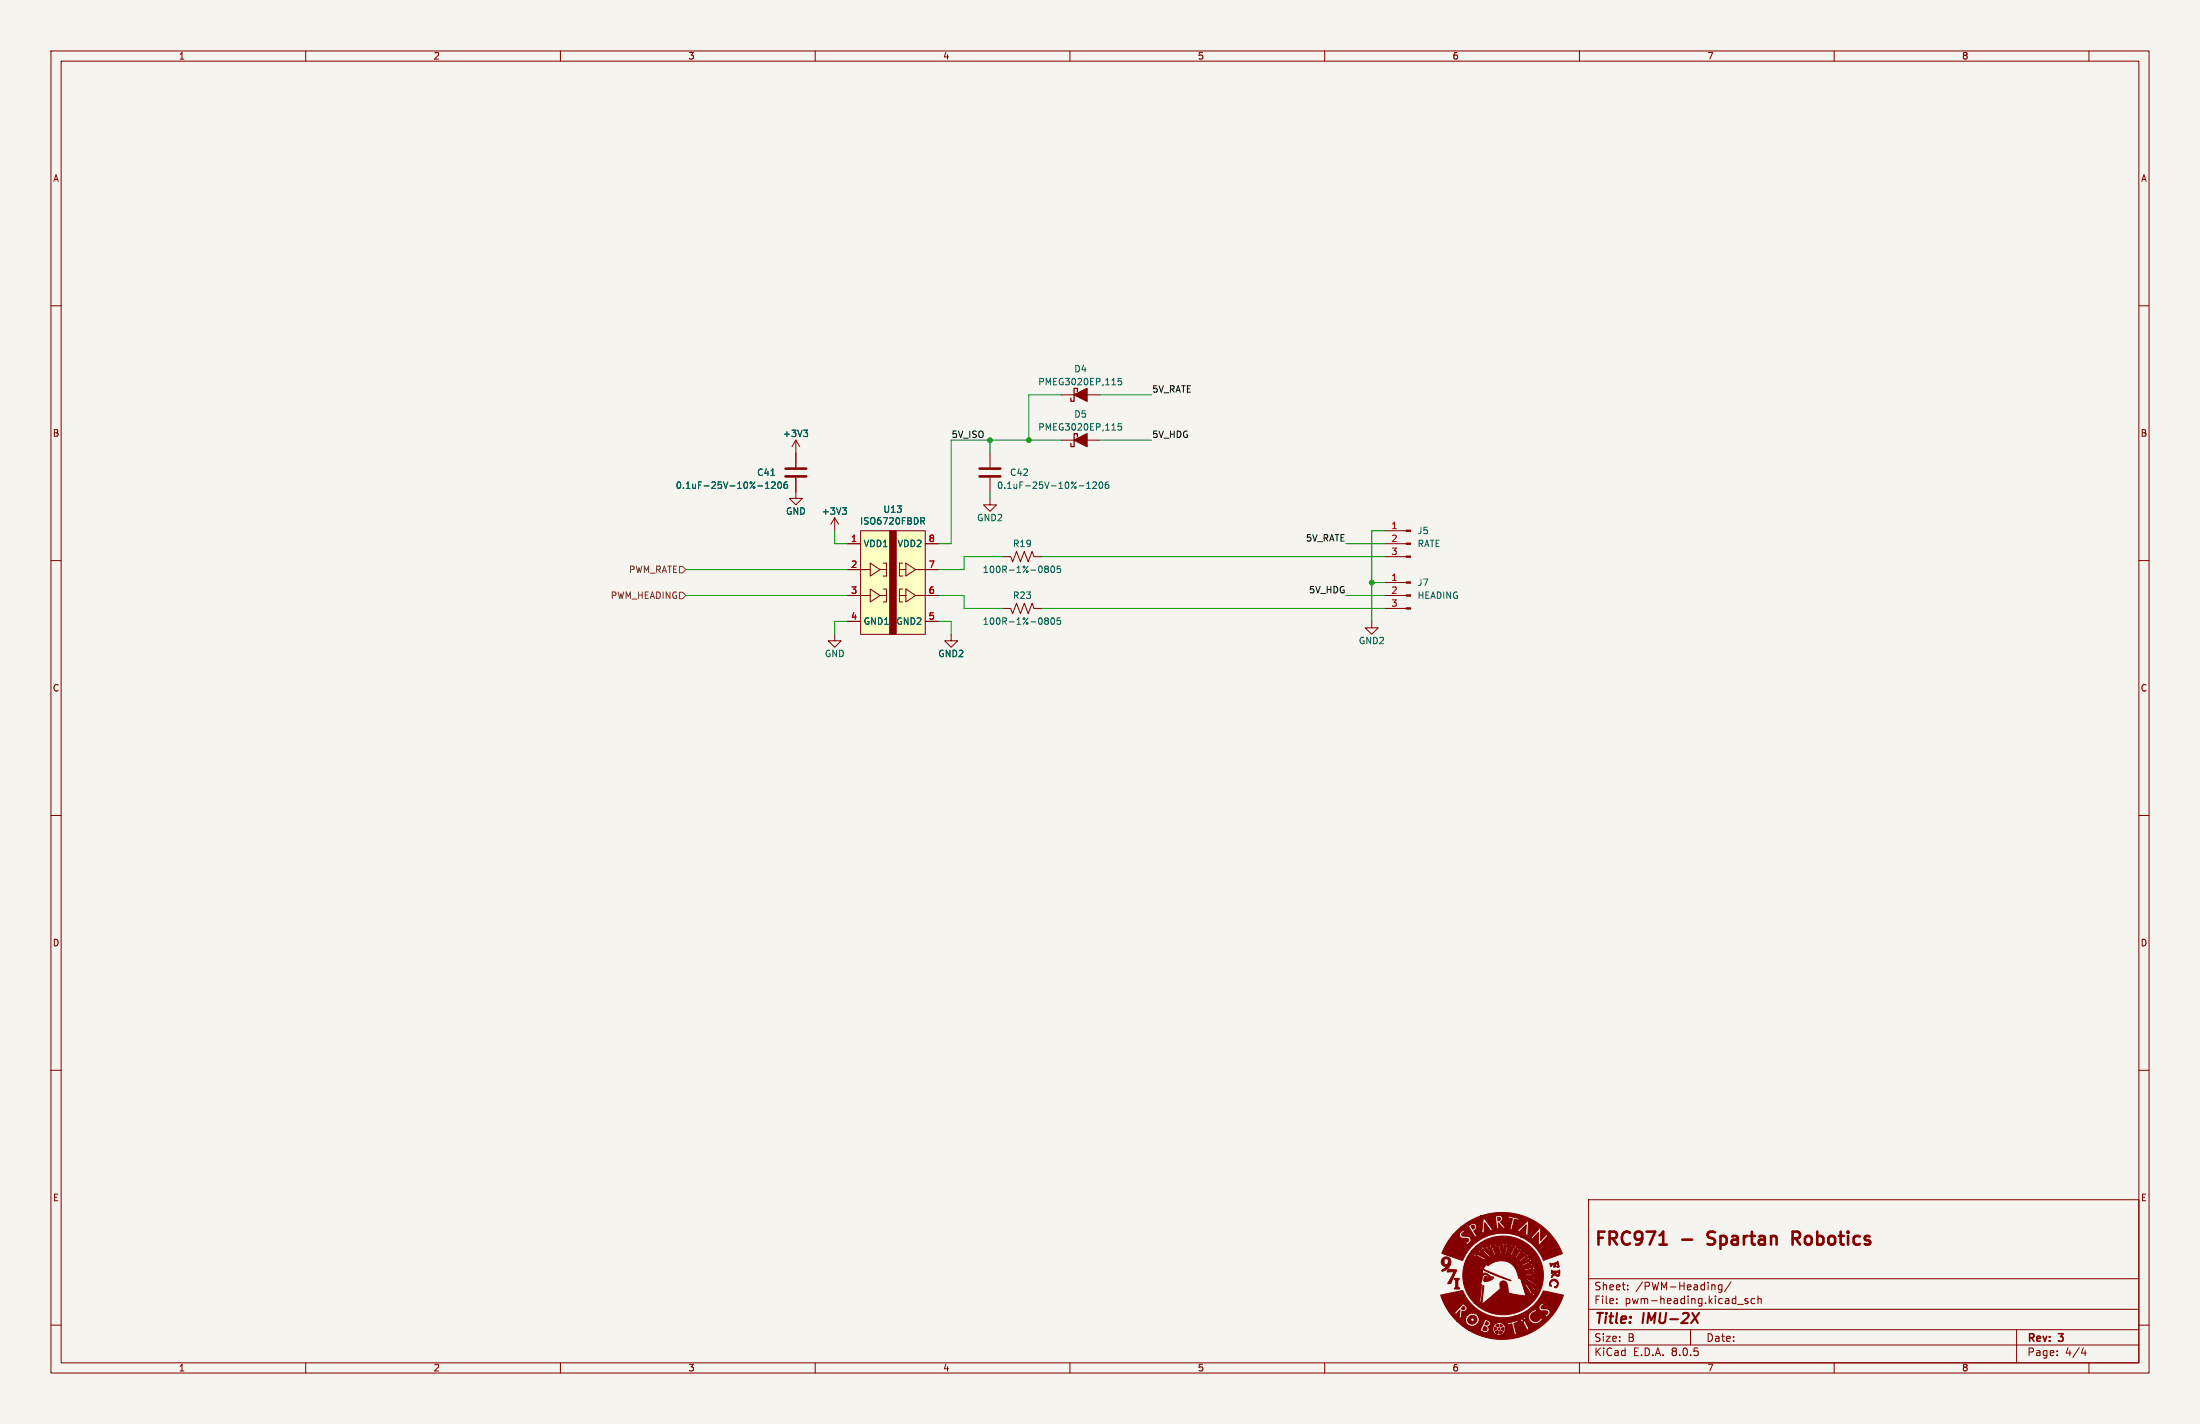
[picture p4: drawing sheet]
<svg xmlns="http://www.w3.org/2000/svg" width="432mm" height="279mm" viewBox="0 0 432 279" stroke-linecap="round" stroke-linejoin="round" font-family="sans-serif">
<path d="M0 0h431.8v279.4h-431.8z" fill="#f5f4ef" stroke="#f5f4ef" stroke-width=".2"/>
<g fill="none" stroke="#840000" stroke-width=".2">
<path d="M10 10h411.8v259.4h-411.8zM12 12h407.8v255.4h-407.8zM60 10v2M110 10v2M160 10v2M210 10v2M260 10v2M310 10v2M360 10v2M410 10v2M10 60h2M419.8 60h2"/>
<path d="M208.3 77.5h7.6M156.2 93.7v4.1h1.3l-1.3 1.3-1.3-1.3h1.3M156.2 86.4l-.8 1.2M156.2 86.4v5.3M156.2 86.4l.8 1.2M194.3 97.8v1.3h1.3l-1.3 1.2-1.3-1.2h1.3M194.3 88.9v2.8M194.3 93.7v2.8M208.3 86.4h7.6M10 110h2M163.8 101.6l-.7 1.3M163.8 101.6v2.5"/>
<path d="M163.8 101.6l.8 1.3M196.8 109.2h1.6l.4 1 .7-2 .8 2 .7-2 .8 2 .8-2 .3 1h1.6M196.8 119.4h1.6l.4 1 .7-2 .8 2 .7-2 .8 2 .8-2 .3 1h1.6M271.8 109.2h4.2M271.8 119.4h4.2M271.8 116.8h4.2M271.8 114.3h4.2M271.8 106.7h4.2M271.8 104.1h4.2M419.8 110h2M163.8 124.5v1.2h1.3l-1.3 1.3-1.2-1.3h1.2M186.7 124.5v1.2h1.3l-1.3 1.3-1.3-1.3h1.3"/>
<path d="M269.2 121.9v1.3h1.3l-1.3 1.3-1.2-1.3h1.2M10 160h2M419.8 160h2M10 210h2M419.8 210h2M311.8 235.4h108v32h-108zM10 260h2M311.8 256.9h108M311.8 250.9h108M317.3 255.6v.2M317.3 254.9v.1M319.5 252.9v.2"/>
<path d="M319.5 252.2v.1M336.4 252.1l.2 .2v.8M338 252.1v1.2l-.3 .3-.4-.1M338 252.2l-.5-.1-.2 .3 .1 .6h.6M339.8 251.5l-1.3 1.9M341 255.9h1.2M343 254.9l-.3-.1-.2 .2v.2l.5 .2v.3h-.5M344.4 254.9l-.4-.1-.3 .3 .1 .6h.6M345 254.9l.3-.1 .3 .1 .1 .9M345 254.3v1.5M419.8 260h2M60 267.4v2"/>
<path d="M110 267.4v2M160 267.4v2M210 267.4v2M260 267.4v2M310 267.4v2M311.8 263.9h108M311.8 260.9h108M331.8 260.9v3M360 267.4v2M395.8 260.9v6.5M403.8 265.8v.2M403.8 265.1v.1"/>
<path d="M408.9 264.4l-.4 1.1h1M409.3 265v1M410 267.4v2"/>
</g>
<path d="M332.2 257.6l1 2M333.5 257.6l-1.6 2" fill="none" stroke="#840000" stroke-width=".4"/>
<path d="M154.2 93.5h4M154.2 91.9h4M192.3 93.5h4M192.3 91.9h4M325.7 244.2h1.5M330.2 243.2h1.9M335.1 244.1l.4 .1M335.3 241.9l-.2 .2 .2 .5M352.4 243l.9 1.2M353 241.8l-1.2-.1v2.5M353 242.9l-1.2 .1" fill="none" stroke="#840000" stroke-width=".51"/>
<g fill="#840000" stroke="#840000" stroke-width=".2">
<path d="M282.8 254.1l4.3-.9a8.5 8.5 0 0 0 10 5.1h2.9l.1 .6 .4 .7h.3a1.43 1.43 0 0 0 1.9-.8l-.2-.3-.4 .5a.98 .98 0 0 1-1.6-.3 .98 .98 0 0 1 1-1.3l.1 .1 .2-.1-.1-.1a.43 .43 0 0 0-.4-.4 .43 .43 0 0 0-.4 .3l-.8 .6-.1 .5h-2.9h.1a8.5 8.5 0 0 0 3.3-1.8h1.5l.3 .6 .9 .1a.42 .42 0 0 1 .6 .2 .42 .42 0 0 1-.5 .5l-.2 .1 .4 .5 .2-.3a.73 .73 0 0 0 .4-1.1l-.4-.3h-1.1a.39 .39 0 0 1 0-.5 .39 .39 0 0 1 .5-.2l-.4-.5-.5 .5-.2 .4h-1.5a13.2 13.2 0 0 0 2.5-3.2l3.8 .8a12.7 12.7 0 0 1-18.6 6.9h2.1l1.4 .5 .3-.1 .3-.7h.6l.1 .1-.1 .1 .2 .3-.1 .1h.1l.1 .3h.1v.2l.1-.1 .1 .2 .1-.1v.2l.1-.1 .3 .2 .1-.1 .3 .1 .1-.1h.1v-.1l.2 .1v-.2l.1 .1v-.2l.2 .1v-.2h.2l-.1-.1 .3-.2-.1-.1 .1-.1v-.3l.1-.1-.1-.1h.1l-.2-.2 .1-.2-.1-.1-.1-.3-.2 .1 .1-.2h-.3l-.1-.2-.1 .1-.1-.2h1.2l.2 .6 .7-.3 .4 1.6a.22 .22 0 0 1 .1 .3 .22 .22 0 0 1-.2 .1l.2 .2 .6-.2 .1-.2a.4 .4 0 0 1-.5-.5l-.1-.7a.41 .41 0 0 1-.1-.6 .41 .41 0 0 1 .6-.1h.2l-.1-.5h.5l.5 .3 .7 1.3a.21 .21 0 0 0 .2 .3 .21 .21 0 0 0 .2-.3l-.3-.8a1.17 1.17 0 0 1-.2-1.3h-.1a.22 .22 0 0 0-.3-.2 .22 .22 0 0 0-.1 .4l-.3 .1v-.4l-.3 .6-.6-.1-.1 .1-1.6 .4h-2.3v.1l-.1-.1v.2l-.4 .1-.1 .3-.1-.1-.2 .7h-.6v-.2l-.3-.2a.69 .69 0 0 0 .5-.8 .69 .69 0 0 0-.7-.6l-.5-.1 .1 .3-.2 .5-.6 1.3-.2-.1-.1 .2h-2.1l-2.2-1.8 1.7 .1 .1 .3-.2 .2h.4v.4l.2-.1 .4 .1v.2l.4-.2 .2 .2 .1-.2 .2-.1 .3 .1a.36 .36 0 0 1 .4-.5l-.1-.2 .4-.3a.28 .28 0 0 1-.2-.2 .28 .28 0 0 1 .2-.3 .28 .28 0 0 1-.3-.2 .28 .28 0 0 1 .2-.3 .31 .31 0 0 1-.4-.1 .31 .31 0 0 1-.1-.4h-.1a.28 .28 0 0 1-.3 .1 .28 .28 0 0 1-.1-.3 .35 .35 0 0 1-.4 .2 .35 .35 0 0 1-.3-.2 .3 .3 0 0 1-.2 .3 .3 .3 0 0 1-.3-.1v.2l-.2 .2h-.3a.31 .31 0 0 1 .1 .4 .31 .31 0 0 1-.4 .1 .3 .3 0 0 1 .3 .3 .3 .3 0 0 1-.3 .3h-1.4l-1.6-1.8h.9l.6 .6v-.3l.7-.7-.2 1.2a.47 .47 0 0 0 .4 .6h.1l-.1-.3 .1-.8a.3 .3 0 0 1 0-.4 .3 .3 0 0 1 .5 0h.1a.71 .71 0 0 0 .4-.8 .71 .71 0 0 0-.5-.6l-.4-.2v.2l-1.4 1.6-1.2-.1a11.3 11.3 0 0 1-1.6-3.3z"/>
<path d="M289.3 244.9l.4-.3h1.8l1.3 1.8 .2-.1 3.6 .1 .8-1.5a.41 .41 0 0 0 .3-.3 .41 .41 0 0 0-.1-.4l-.1 .3h-.2v-.3l-.3 .3v.5l-.6 1.3h-3.4l-1.1-2h.4l.4 .5 .6 1.5h2.8l.8-2-.1-.3a.16 .16 0 0 1 0 .2 .16 .16 0 0 1-.2 0 .16 .16 0 0 1 0-.2l-.7 2.2h-2.4l-.5-1.3 .1-.6-.3-.3h.4l.2 .4 .5 1.8 .2-.1-.4-1.9h.3l.2 .5 .2 1.4 1.2 .1 .3-1.5 .2-.4-.1-.5-.1 .3-.2-.1 .1-.3a.53 .53 0 0 0-.2 .9l-.2 1.5h-.8l-.2-1.6 .2-.5a.77 .77 0 0 1 .3 1v.8a.16 .16 0 0 0 0 .3 .16 .16 0 0 0 .2 0 .16 .16 0 0 0 0-.3l.1-2a.17 .17 0 0 1-.2 .2 .17 .17 0 0 1-.1-.3l-.1 .3h-.2l-.3-.4 .1 .3-.2 .1-.2-.2v.4h-.3l-.2-.4v.3l-.2-.2-.5 .1-.1 .3h-.1l-.1-.3-.2 .3h-.5a.18 .18 0 0 1 0 .3 .18 .18 0 0 1-.2 0 .18 .18 0 0 1-.1-.2v.2h-1.8a7.8 7.8 0 0 1 10.7-.1 7.8 7.8 0 0 1 .7 10.7 8.1 8.1 0 0 1-11.7 .4l1 .1 .3-.3 .4-3.2 .1 .1-.3 3.6 3.2-2.7a.76 .76 0 0 0 .3-1.1 .74 .74 0 0 1 .7-.8 .74 .74 0 0 1 .8 .8v.2a1.8 1.8 0 0 0 .3 1.4l3.3 .6-.7-2.3h.5l1 1.7 .1 .6 .4 .3v-.4h.2l.1 .3a.55 .55 0 0 0 .1-.6 .55 .55 0 0 0-.6-.3l-1-1.7-.8 .1-.1-.5h.6l.4 .2 1.5 1.6h.2l-.2-.2 .1-.1 .2 .1v-.2l-.6-.3-1.3-1.3h-.2l.2 .1-.1 .2-.8-.1-.2-.5h.9l.6 .4a2.36 2.36 0 0 1 1.3 .9l.4-.1-.3-.1 .1-.2 .3 .1-.3-.4h-.5l-1.5-.8-.1 .2h-.9v-.2h-.4l-.1-.2a3.5 3.5 0 0 0-2.2-3 3.5 3.5 0 0 0-3.7 .7l-.4-.2-.7 .9 5.6 2.3-3.2-1.1-2.4-1.2v1a1.03 1.03 0 0 1 1.5 .4l.7 .2v.2l-.6-.1-1.1-.7-.5 .2-.1 .7-.3 1.1 .2 .1-.4 3.5h-1a7.6 7.6 0 0 1-2-7.6l4.6 .1a4 4 0 0 1 5.2 .1 4.8 4.8 0 0 1 1.1 2.4l-.1-.6h.4l.1 .4 .1-.1a.35 .35 0 0 0-.1-.4 .35 .35 0 0 0-.5 0 .43 .43 0 0 1 0-.7h.2l.1 .3h.1a.36 .36 0 0 0-.1-.5 .36 .36 0 0 0-.5 .2l-.2-.3a.25 .25 0 0 1 0-.5 .25 .25 0 0 1 .3 .3h.2l-.2-.5-.6 .2-.1-.1a.31 .31 0 0 1-.3-.3 .31 .31 0 0 1 .3-.3l.2 .2h.2l-.4-.4-.4 .4-.2-.2a.34 .34 0 0 1-.4-.2 .34 .34 0 0 1 .1-.4l.5 .2a.42 .42 0 0 0-.6-.4 .36 .36 0 0 1-.1 .4 .36 .36 0 0 1-.5 0 .3 .3 0 0 1-.3-.2 .3 .3 0 0 1 0-.3h.5l-.7-.2v.5h-.9a.18 .18 0 0 1-.1-.3 .18 .18 0 0 1 .3-.1h.2l-.3-.1a.28 .28 0 0 0-.4 .1 .28 .28 0 0 0 .1 .4l-1 .2-.1-.3 .5-.2h-.3a.25 .25 0 0 0-.3 .2 .25 .25 0 0 0 .1 .3l-.5 .3a.28 .28 0 0 1-.2 .1 .28 .28 0 0 1-.3-.2l.4-.3-.3 .1a.28 .28 0 0 0-.2 .3 .28 .28 0 0 0 .2 .2l-.2 .2h-4.6l.3-.6h3.8a.37 .37 0 0 0 .5 .4l-.3-.4 .5-.3a.23 .23 0 0 1 .4-.1 .23 .23 0 0 1 0 .3l-.3 .2 .3-.1a.3 .3 0 0 0 .3-.2 .3 .3 0 0 0-.2-.3l.6-.2a.29 .29 0 0 1 .4-.1 .29 .29 0 0 1 .1 .3l-.5 .2 .4-.1a.3 .3 0 0 0 .3-.1 .3 .3 0 0 0-.1-.4h1.1v.4h-.5h.7v-.5l1 .3a.3 .3 0 0 1-.1 .3 .3 .3 0 0 1-.4 0h-.1l.6 .2 .2-.5 .5 .2a.29 .29 0 0 1 .3 .3 .29 .29 0 0 1-.2 .3l-.4-.1a.41 .41 0 0 0 .4 .3 .41 .41 0 0 0 .4-.4l.6 .6-.4 .2-.3-.1a.37 .37 0 0 0 .3 .3 .37 .37 0 0 0 .4-.2h.1l.4 .7-.4 .1-.2-.3h-.1l.2 .4a.38 .38 0 0 1 .4-.1 .38 .38 0 0 1 .3 .3v.2a.22 .22 0 0 1 0 .3 .22 .22 0 0 1-.3-.1l-.2-.2a.35 .35 0 0 0 .1 .4 .35 .35 0 0 0 .5-.1l.2 .8h-.5v-.4v.5l.8-.1v.1l1.9 .5 .3-.1a.17 .17 0 0 1-.3-.1 .17 .17 0 0 1 .2-.2l-2.3-.2-.1-.5h.3v.2h1.3l.5 .2 .3-.1-.2-.2 .1-.1 .2 .1-.3-.3-.5 .2h-1.7l-.1-.4h.3l.1 .2 2.1-.2-.2-.2 .3-.1-.3-.2-.5 .2-1.8 .3-.1-.5h.3v.2l1.6-.3a.43 .43 0 0 0 .4 .1 .43 .43 0 0 0 .3-.4 .18 .18 0 0 1-.2 .1 .18 .18 0 0 1-.2-.1l.3-.2-.5-.1-.4 .3-1.1 .3a.48 .48 0 0 1-.7-.3h.3l.1 .2 1.5-.6a.4 .4 0 0 0 .6-.3l-.2 .1-.1-.1 .1-.2h-.1l-1.9 .9h-.3l-.3-.5h.3l.2 .2 1.2-.6h.6l.3-.3h-.4v-.2h.3a.54 .54 0 0 0-.8 .3l-1.4 .6h-.3l-.2-.4h.3l.1 .2 1.8-1.1a.16 .16 0 0 1-.2-.1 .16 .16 0 0 1 .2-.2h-.3l-1.6 1.2h-.3l-.4-.4h.4l.1 .2 1.3-1a.44 .44 0 0 0 .4-.1 .44 .44 0 0 0 .1-.5l-.2 .3-.1-.1 .1-.3-.4 .2-.2 .4-1.1 .9h-.4l-.4-.3 .6 .1 1.5-1.4v-.3l-.2 .2v-.3l-.1 .1-1.4 1.6h-.4l-.5-.3h.5l.2 .1 .8-1.1 .5-.2 .1-.4-.3 .1-.1-.1 .2-.2a.52 .52 0 0 0-.5 .6l-.9 1.2h-.5l-.7-.3 1 .1 1.1-1.8a.16 .16 0 0 1-.3 0 .16 .16 0 0 1 .2-.2l-.3 .1-.1 .5-.8 1.3h-.8a5.8 5.8 0 0 0-4.6 .9h-3.8l.7-1.4h.7l.3 .4a1.47 1.47 0 0 1 1.3 .5l.6 .3 .4-.2-.4-.2a2.27 2.27 0 0 1-1.4-1l-.6-.1 .2 .3-.2 .1-.2-.2-.7 .1 .4-.6h1.1l1.9 1.5 .2-.1-1.7-1.6h-.3l.2 .1v.2l-1.4-.1 .4-.4h1.3l.2 .4 .5 .2 1.1 1.1 .3-.2-1.2-1.2a.55 .55 0 0 0-.2-.5 .55 .55 0 0 0-.6-.1 .22 .22 0 0 1 .3 .1 .22 .22 0 0 1-.1 .3l-.3-.2z"/>
<path d="M285.4 250.8h.1a.79 .79 0 0 1 .9 .2 .61 .61 0 0 0-.3 .8v.2a.51 .51 0 0 0 .4 .8l-.1 .1h-.7a.2 .2 0 0 1-.2-.1 .2 .2 0 0 1 .2-.3v-.8a.45 .45 0 0 0-.3-.7z"/>
<path d="M304.4 251.3a.87 .87 0 0 1 1.3 .1 .87 .87 0 0 1-.4 1.3l-.2-.2a.66 .66 0 0 0 .5-.9 .66 .66 0 0 0-1-.2 .66 .66 0 0 0-.1 1l-.4-.3z"/>
<path d="M284.3 249l1.2 .1a.25 .25 0 0 1 .4 .1 .25 .25 0 0 1-.1 .3l-.8 1.7a.65 .65 0 0 1-.8 .7l1.2-2.4-1 .1a.25 .25 0 0 1-.4-.1 .25 .25 0 0 1 .2-.4z"/>
<path d="M304.5 249.3l1.2 .1 .4-.2a.93 .93 0 0 1-.4 1.2h-.2a.36 .36 0 0 0-.3-.3 .36 .36 0 0 0-.3 .2l-.3 .4a.77 .77 0 0 1 .6-1h-.4l-.2 .2-.1-.2h.9a.32 .32 0 0 0 .2 .4 .32 .32 0 0 0 .3-.4h-1.4z"/>
<path d="M283.1 246.9a1.01 1.01 0 0 1 1.4 0 1.01 1.01 0 0 1 .1 1.4 1.54 1.54 0 0 1-1.6 1.1v-.2l1-.7a.86 .86 0 0 1-1.1-.8h.5a.46 .46 0 0 0 .6 .4 .46 .46 0 0 0 .3-.6 .45 .45 0 0 0-.5-.5 .45 .45 0 0 0-.4 .6v.1h-.5z"/>
<path d="M304.2 247.9h.5a1.07 1.07 0 0 0 1-.4l.3 .8a.23 .23 0 0 1 0 .3 .23 .23 0 0 1-.3 0v-.1a.31 .31 0 0 0 0-.5 .31 .31 0 0 0-.5 .1l.3 .4-.5 .1-.1-.1a.19 .19 0 0 0 .1-.3 .19 .19 0 0 0-.3 0l-.3 .3z"/>
<path d="M285.8 241.6l.9-.8h1.2a.81 .81 0 0 1 .8 .7l.4 .6a.52 .52 0 0 1 .1 .7l.9-.4-.1-.1-.2 .1-.4-.6h1.3v.1l.8-.2-.2-.1v-.8h.2a.16 .16 0 0 0 .2 .1 .16 .16 0 0 0 .1-.3 .16 .16 0 0 0-.3 0v.2h-.2l.1-.9 .7 .9a.39 .39 0 0 1 .2 .7h5.4l.8 .2a.52 .52 0 0 1 .3-.7h.3v.2a.16 .16 0 0 0 .2 0 .16 .16 0 0 0 0-.2 .16 .16 0 0 0-.2 0h-.3l.8-.7-.1 1.7-.3 .1 .8 .4-.1-.4 .1-1.7a.7 .7 0 0 0-.2-.9l-2.1 2h-5.4l.6-.2h4h-4l.2-.1v-.1h-.3l-1.4-1.9a.21 .21 0 0 0-.3-.2 .21 .21 0 0 0 0 .4l-.3 2.3-1.4 .1a.22 .22 0 0 1-.1-.3 .22 .22 0 0 1 .2-.2l.3-.3v-.4a.71 .71 0 0 0-.6-.6 .71 .71 0 0 0-.7 .4l-.6 .4h-1.2l.4-.3a12.6 12.6 0 0 1 3.5-1.9h2.7v.2h.2l.2 2.1-.2 .2 .9-.1-.2-.1-.2-1 .8 .8a.37 .37 0 0 0 .6 .2l.2-.1-.3-.1-.8-.9 .4-.5v-.3l1.8 .1a.93 .93 0 0 1-.1 1l-.1 .5a.24 .24 0 0 1-.1 .3 .24 .24 0 0 1-.3 0l.3 .2a.45 .45 0 0 0 .6 0 .27 .27 0 0 1-.2-.2 .27 .27 0 0 1 .1-.3l.3-1.4 .7 .2-.1 .1a.39 .39 0 0 0 .4-.5h-.2l-1.6-.3a.16 .16 0 0 0-.2-.2 .16 .16 0 0 0-.1 .2l-.1 .3h-1.1a.9 .9 0 0 0-1.3-.4h-3a12.7 12.7 0 0 1 16 7.4l-3.7 1.3a8.4 8.4 0 0 0-4.5-4.6h1.9l.7 .5-.1-.2 1.1-1.2-.1 2.5h.2l1.4-1.5a.2 .2 0 0 1 .2-.2 .2 .2 0 0 1 .2 .1h.1l-.6-.7-.2 .1 .2 .3-1 1v-2.1a.47 .47 0 0 0-.6-.5l.2 .4-1.4 1.5-.2-.1-.1 .1h-1.9a8.7 8.7 0 0 0-11.4 4.6l-4-1.4a12.3 12.3 0 0 1 2.2-3.6h1.2l.4 .6 .8 .1a.42 .42 0 0 1 .7 .3 .42 .42 0 0 1-.7 .4l.3 .6 .3-.3a.85 .85 0 0 0 .5-1l-.4-.4h-.4a.76 .76 0 0 1-1-.4 .44 .44 0 0 1 .6-.4l-.4-.5-.6 .6-.1 .4h-1.2z"/>
<path d="M293.5 261.3l.4-.3 .2 .1v.3a.22 .22 0 0 1-.1 .3 .22 .22 0 0 1-.3-.1z"/>
<path d="M294.4 261.2l.1-.1 .5 .3a.47 .47 0 0 1-.7 .2z"/>
<path d="M294.7 260.6l.5-.2a.37 .37 0 0 1-.2 .7l-.3-.3z"/>
<path d="M293.4 260.3l.1 .1a.34 .34 0 0 1 .2 .4 .34 .34 0 0 1-.4 .2z"/>
<path d="M294.4 259.8l.6 .3-.2 .1a.25 .25 0 0 1-.3 .1 .25 .25 0 0 1-.1-.3z"/>
<path d="M293.6 260.1l.5-.3v.5h-.1z"/>
<path d="M291.3 260.2l.5 .3a.41 .41 0 0 1-.1 .6 .41 .41 0 0 1-.6-.1z"/>
<path d="M291.7 259.3a.37 .37 0 0 1 .4 .5 .37 .37 0 0 1-.6 .1z"/>
<path d="M299 259l.3-.1v.2l-.3 .1 .2-.3-.2 .3z"/>
<path d="M288.3 258.4a.9 .9 0 0 1 1.3-.1 .9 .9 0 0 1 .1 1.3 .9 .9 0 0 1-1.3 0l-.3-.6h.5l.4 .3 .3-.1v-.4a.37 .37 0 0 0-.4-.2 .37 .37 0 0 0-.3 .4h-.5z"/>
<path d="M287.2 256.3l.3 .3v.2a.4 .4 0 0 1-.7 0z"/>
<path d="M291.4 250.5h.3l1.2 .5-.1 .1a1.82 1.82 0 0 1-1.5 .3l-.1-.1z"/>
<path d="M300.5 253.9h.2v.2h-.2v-.2l.2 .1z"/>
<path d="M301.1 251.7h.2v.2h-.2l.2-.1z"/>
<path d="M300.8 250.1h.2v.1h-.2h.2z"/>
<path d="M300.7 248.7l.1-.1 .1 .2-.2 .1 .2-.2-.2 .1 .1-.1-.2 .1 .2-.2z"/>
<path d="M300.2 247.5h.2v.2h-.2l.2-.1h-.2h.2z"/>
<path d="M299.4 246.3h.2l-.1 .2h-.1l.2-.2-.2 .1 .1-.1-.1 .1z"/>
<path d="M289.7 246l.2 .2-.2-.2 .2 .2-.2-.2h.1a.15 .15 0 0 1 .2 .1 .15 .15 0 0 1-.2 .2 .15 .15 0 0 1-.1-.2l.1 .1z"/>
<path d="M298.3 245.5l.2-.1 .1 .2h-.2l.1-.1-.1 .1 .1-.1z"/>
<path d="M290.9 245.1l.3 .1-.1 .2-.2-.1 .2 .1-.2-.2 .2 .1-.2-.1 .2 .1z"/>
<path d="M297.1 244.6h.2v.2h-.2l.2-.1-.1-.1-.1 .2z"/>
<path d="M292.8 244.5h.1v.2h-.1l.1-.1-.1-.1-.1 .2z"/>
<path d="M295.8 244.3h.1v.2h-.1l.1-.2-.1 .2 .1-.2-.2 .1z"/>
<path d="M294.1 244.2l.2 .2-.2-.2 .2 .2-.1-.2h.1l.1 .2h-.2z"/>
<path d="M288.7 240.6a.37 .37 0 0 1 .7 0 .37 .37 0 0 1-.4 .5z"/>
<path d="M293.9 238.9a.36 .36 0 0 1 .6 .2 .36 .36 0 0 1-.4 .4z"/>
<path d="M276 119.3h.9v.2h-.9z"/>
<path d="M276 116.7h.9v.3h-.9z"/>
<path d="M276 114.2h.9v.2h-.9z"/>
<path d="M276 109.1h.9v.2h-.9z"/>
<path d="M276 106.6h.9v.2h-.9z"/>
<path d="M276 104h.9v.3h-.9z"/>
<circle cx="294.2" cy="260.7" r=".2"/>
<circle cx="299.5" cy="252" r=".1"/>
<circle cx="299.5" cy="251" r=".08"/>
</g>
<path d="M211.5 76.8v-.6h-.7v2.5h-.6v-.6M211.5 85.7v-.6h-.7v2.5h-.6v-.6" fill="none" stroke="#840000" stroke-width=".25"/>
<g fill="#840000" stroke="#840000" stroke-width=".25">
<path d="M210.8 86.4l2.6-1.3v2.5z"/>
<path d="M210.8 77.5l2.6-1.3v2.5z"/>
</g>
<g fill="none" stroke="#006464" stroke-width=".2">
<path d="M220.1 74.2h-.6l-.1 .6 .2-.1 .4 .1 .2 .2-.1 .4-.2 .1-.5-.1M150.2 95.8h.8M150.2 94.9l.4-.3v1.2M151.3 93.3h.7M151.4 94.7l.5-.1 .3 .3-.8 .9h.8M152.8 94.7l.2-.1a.68 .68 0 0 1 .4 .6 .68 .68 0 0 1-.4 .6l-.3-.5zM154.5 94.6h-.4l-.2 .3v.7l.2 .2 .4-.1 .1-.4-.1-.2-.4-.1-.2 .3M157.7 84.4h.8l-.4 .5M158.3 84.9l.2 .2v.3l-.2 .3M165.3 99.6h.8l-.4 .5M213.3 95.8h.7M213.3 94.9l.4-.3v1.2"/>
<path d="M214.5 94.7l.5-.1 .2 .3-.8 .9h.8M215.8 94.7l.2-.1a.68 .68 0 0 1 .5 .6 .68 .68 0 0 1-.5 .6l-.3-.5zM217.5 94.6h-.3l-.2 .3-.1 .7 .3 .2 .4-.1v-.4l-.1-.2-.3-.1-.3 .3M220.1 83.1h-.6l-.1 .6 .2-.1 .4 .1 .2 .2-.1 .4-.2 .1-.5-.1M165.9 100.1l.2 .3v.3l-.2 .2M205.2 111.6h.1M205.2 111.1h.3l.2 .1 .1 .2-.3 .2M205.3 111.6h.2M205.3 111.6l-.1 .1M205.5 111.6l.3 .3-.1 .3-.2 .1h-.3M206.4 111.1h.2a.68 .68 0 0 1 .4 .6 .68 .68 0 0 1-.4 .6 .84 .84 0 0 1-.2-1.2zM208.1 111.1h-.6v.6l.1-.1h.5l.1 .2-.1 .4-.2 .1-.4-.1"/>
<path d="M205.2 121.3l.3-.1 .2 .2 .1 .1-.3 .3M205.2 121.7l.1 .1M205.3 121.8h.2M205.3 121.8h-.1M205.5 121.8l.3 .2-.1 .4-.2 .1-.3-.1M206.4 121.3l.2-.1a.68 .68 0 0 1 .4 .7 .68 .68 0 0 1-.4 .6 .84 .84 0 0 1-.2-1.2zM208.1 121.2h-.6v.6l.1-.1 .5 .1 .1 .2-.1 .4-.2 .1-.4-.1"/>
</g>
<path d="M168.9 104.1h12.7v20.4h-12.7z" fill="#ffffc2"/>
<g fill="none" stroke="#840000" stroke-width=".2">
<path d="M156.2 88.9v2.8M156.2 93.7v2.8M166.4 116.8h3.8M166.4 111.8h4.4M166.4 106.7h2.5M168.9 104.1h12.7v20.4h-12.7zM168.9 116.8h1.9v1.3l1.9-1.3-1.9-1.2v1.2M170.8 110.5l1.9 1.3-1.9 1.2zM172.7 116.8h1.3M172.7 111.8h1.3M173.4 115.6h.6v2.5h-.6M173.4 110.5h.6v2.5h-.6"/>
<path d="M176.5 116.8h1.3M176.5 111.8h1.3M177.2 115.6h-.7v2.5h.7M177.2 110.5h-.7v2.5h.7M177.8 115.6l1.9 1.2-1.9 1.3zM177.8 110.5l1.9 1.3-1.9 1.2zM179.7 116.8h4.4M179.7 111.8h4.4M181.6 106.7h2.5M166.4 121.9h2.5M181.6 121.9h2.5"/>
</g>
<path d="M174.6 104.1h1.3v20.4h-1.3z" fill="#840000" stroke="#840000" stroke-width=".2"/>
<path d="M150.2 95.8h.8M150.2 94.9l.4-.3v1.2M151.3 93.3h.7M151.4 94.7l.5-.1 .3 .3-.8 .9h.8M152.8 94.7l.2-.1a.68 .68 0 0 1 .4 .6 .68 .68 0 0 1-.4 .6l-.3-.5zM154.5 94.6h-.4l-.2 .3v.7l.2 .2 .4-.1 .1-.4-.1-.2-.4-.1-.2 .3M157.7 84.4h.8l-.4 .5M158.3 84.9l.2 .2v.3l-.2 .3M165.3 99.6h.8l-.4 .5M165.9 100.1l.2 .3v.3l-.2 .2M180.7 101.6h.5l.3 .2-.2 .4h-.6M181 102.2l.5 .6" fill="none" stroke="#006464" stroke-width=".2"/>
<path d="M133.3 116.2h.7l.6 .6-.6 .7h-.7zM133.3 111.1h.7l.6 .7-.6 .6h-.7z" fill="none" stroke="#725600" stroke-width=".2"/>
<g fill="none" stroke="#009600" stroke-width=".2">
<path d="M208.3 77.5h-6.4v8.9M215.9 77.5h10.2M194.3 86.4v2.5M194.3 96.5v1.3M208.3 86.4h-21.6v20.3h-2.6M215.9 86.4h10.2M134.6 111.8h31.8M134.6 116.8h31.8M163.8 104.1v2.6h2.6M184.1 116.8h5.1v2.6h7.6M196.8 109.2h-7.6v2.6h-5.1M204.5 109.2h67.3"/>
<path d="M204.5 119.4h67.3M264.2 106.7h7.6M264.2 116.8h7.6M269.2 114.3h2.6M271.8 104.1h-2.6v17.8M166.4 121.9h-2.6v2.6M184.1 121.9h2.6v2.6"/>
</g>
<g fill="#009600" stroke="#009600" stroke-width=".2">
<circle cx="201.9" cy="86.4" r=".46"/>
<circle cx="269.2" cy="114.3" r=".46"/>
<circle cx="194.3" cy="86.4" r=".46"/>
</g>
<g font-size="3.5" fill="#840000">
<text x="312.8" y="245.1">FRC971</text>
<text x="336.4" y="245.1">Spartan</text>
<text x="353.9" y="245.1">Robotics</text>
</g>
<g font-size="2.8" fill="#840000">
<text x="312.8" y="260.3">Title:</text>
<text x="322.5" y="260.3">IMU-2X</text>
</g>
<g font-size="2.1" fill="#840000">
<text x="312.8" y="256.1">File:</text>
<text x="312.8" y="253.4">Sheet:</text>
<text x="318.9" y="256.1">pwm-heading.kicad_sch</text>
<text x="321" y="253.4">/PWM-Heading/</text>
<text x="312.8" y="263.5">Size:</text>
<text x="319.5" y="263.5">B</text>
<text x="334.8" y="263.5">Date:</text>
<text x="397.8" y="263.7">Rev:</text>
<text x="404.2" y="263.7">3</text>
<text x="312.8" y="266.3">KiCad</text>
<text x="320.5" y="266.3">E.D.A.</text>
<text x="328.1" y="266.3">8.0.5</text>
<text x="397.8" y="266.3">Page:</text>
<text x="405.3" y="266.3">4/4</text>
</g>
<g font-size="1.8" fill="#840000">
<text x="35" y="11.9">1</text>
<text x="85" y="11.9">2</text>
<text x="135" y="11.9">3</text>
<text x="185" y="11.9">4</text>
<text x="235" y="11.9">5</text>
<text x="285" y="11.9">6</text>
<text x="335" y="11.9">7</text>
<text x="385" y="11.9">8</text>
<text x="10.3" y="35.9">A</text>
<text x="420.1" y="35.9">A</text>
<text x="10.3" y="85.9">B</text>
<text x="420.1" y="85.9">B</text>
<text x="10.3" y="135.9">C</text>
<text x="420.1" y="135.9">C</text>
<text x="10.3" y="185.9">D</text>
<text x="420.1" y="185.9">D</text>
<text x="10.3" y="235.9">E</text>
<text x="420.1" y="235.9">E</text>
<text x="35" y="269.3">1</text>
<text x="85" y="269.3">2</text>
<text x="135" y="269.3">3</text>
<text x="185" y="269.3">4</text>
<text x="235" y="269.3">5</text>
<text x="285" y="269.3">6</text>
<text x="335" y="269.3">7</text>
<text x="385" y="269.3">8</text>
</g>
<g font-size="1.8" fill="#006464">
<text x="203.7" y="75.8">PMEG3020EP,115</text>
<text x="210.7" y="73.3">D4</text>
<text x="210.7" y="82.1">D5</text>
<text x="153.6" y="86">+3V3</text>
<text x="203.7" y="84.7">PMEG3020EP,115</text>
<text x="148.5" y="93.6">C41</text>
<text x="198.1" y="93.6">C42</text>
<text x="132.5" y="96.1">0.1uF-25V-10%-1206</text>
<text x="154.2" y="101.2">GND</text>
<text x="161.2" y="101.2">+3V3</text>
<text x="173.3" y="100.8">U13</text>
<text x="195.6" y="96.1">0.1uF-25V-10%-1206</text>
<text x="168.7" y="103.1">ISO6720FBDR</text>
<text x="169.4" y="107.5">VDD1</text>
<text x="176.1" y="107.5">VDD2</text>
<text x="191.7" y="102.5">GND2</text>
<text x="198.7" y="107.5">R19</text>
<text x="278.1" y="105">J5</text>
<text x="278.1" y="107.5">RATE</text>
<text x="192.8" y="112.6">100R-1%-0805</text>
<text x="198.7" y="117.7">R23</text>
<text x="278.1" y="115.2">J7</text>
<text x="278.1" y="117.7">HEADING</text>
<text x="169.4" y="122.8">GND1</text>
<text x="175.8" y="122.8">GND2</text>
<text x="192.8" y="122.8">100R-1%-0805</text>
<text x="161.8" y="129.1">GND</text>
<text x="184" y="129.1">GND2</text>
<text x="266.6" y="126.6">GND2</text>
</g>
<g font-size="1.8" fill="#0f0f0f">
<text x="226.1" y="77.1">5V_RATE</text>
<text x="186.7" y="86">5V_ISO</text>
<text x="226.1" y="86">5V_HDG</text>
<text x="256.2" y="106.3">5V_RATE</text>
<text x="256.8" y="116.5">5V_HDG</text>
</g>
<g font-size="1.8" fill="#a90000">
<text x="166.9" y="106.4">1</text>
<text x="182.2" y="106.4">8</text>
<text x="273" y="103.9">1</text>
<text x="273" y="106.4">2</text>
<text x="166.9" y="111.5">2</text>
<text x="182.2" y="111.5">7</text>
<text x="273" y="109">3</text>
<text x="166.9" y="116.6">3</text>
<text x="182.2" y="116.6">6</text>
<text x="273" y="114">1</text>
<text x="273" y="116.6">2</text>
<text x="273" y="119.1">3</text>
<text x="166.9" y="121.7">4</text>
<text x="182.2" y="121.7">5</text>
</g>
<g font-size="1.8" fill="#725600">
<text x="123.3" y="112.6">PWM_RATE</text>
<text x="119.8" y="117.7">PWM_HEADING</text>
</g>
</svg>
